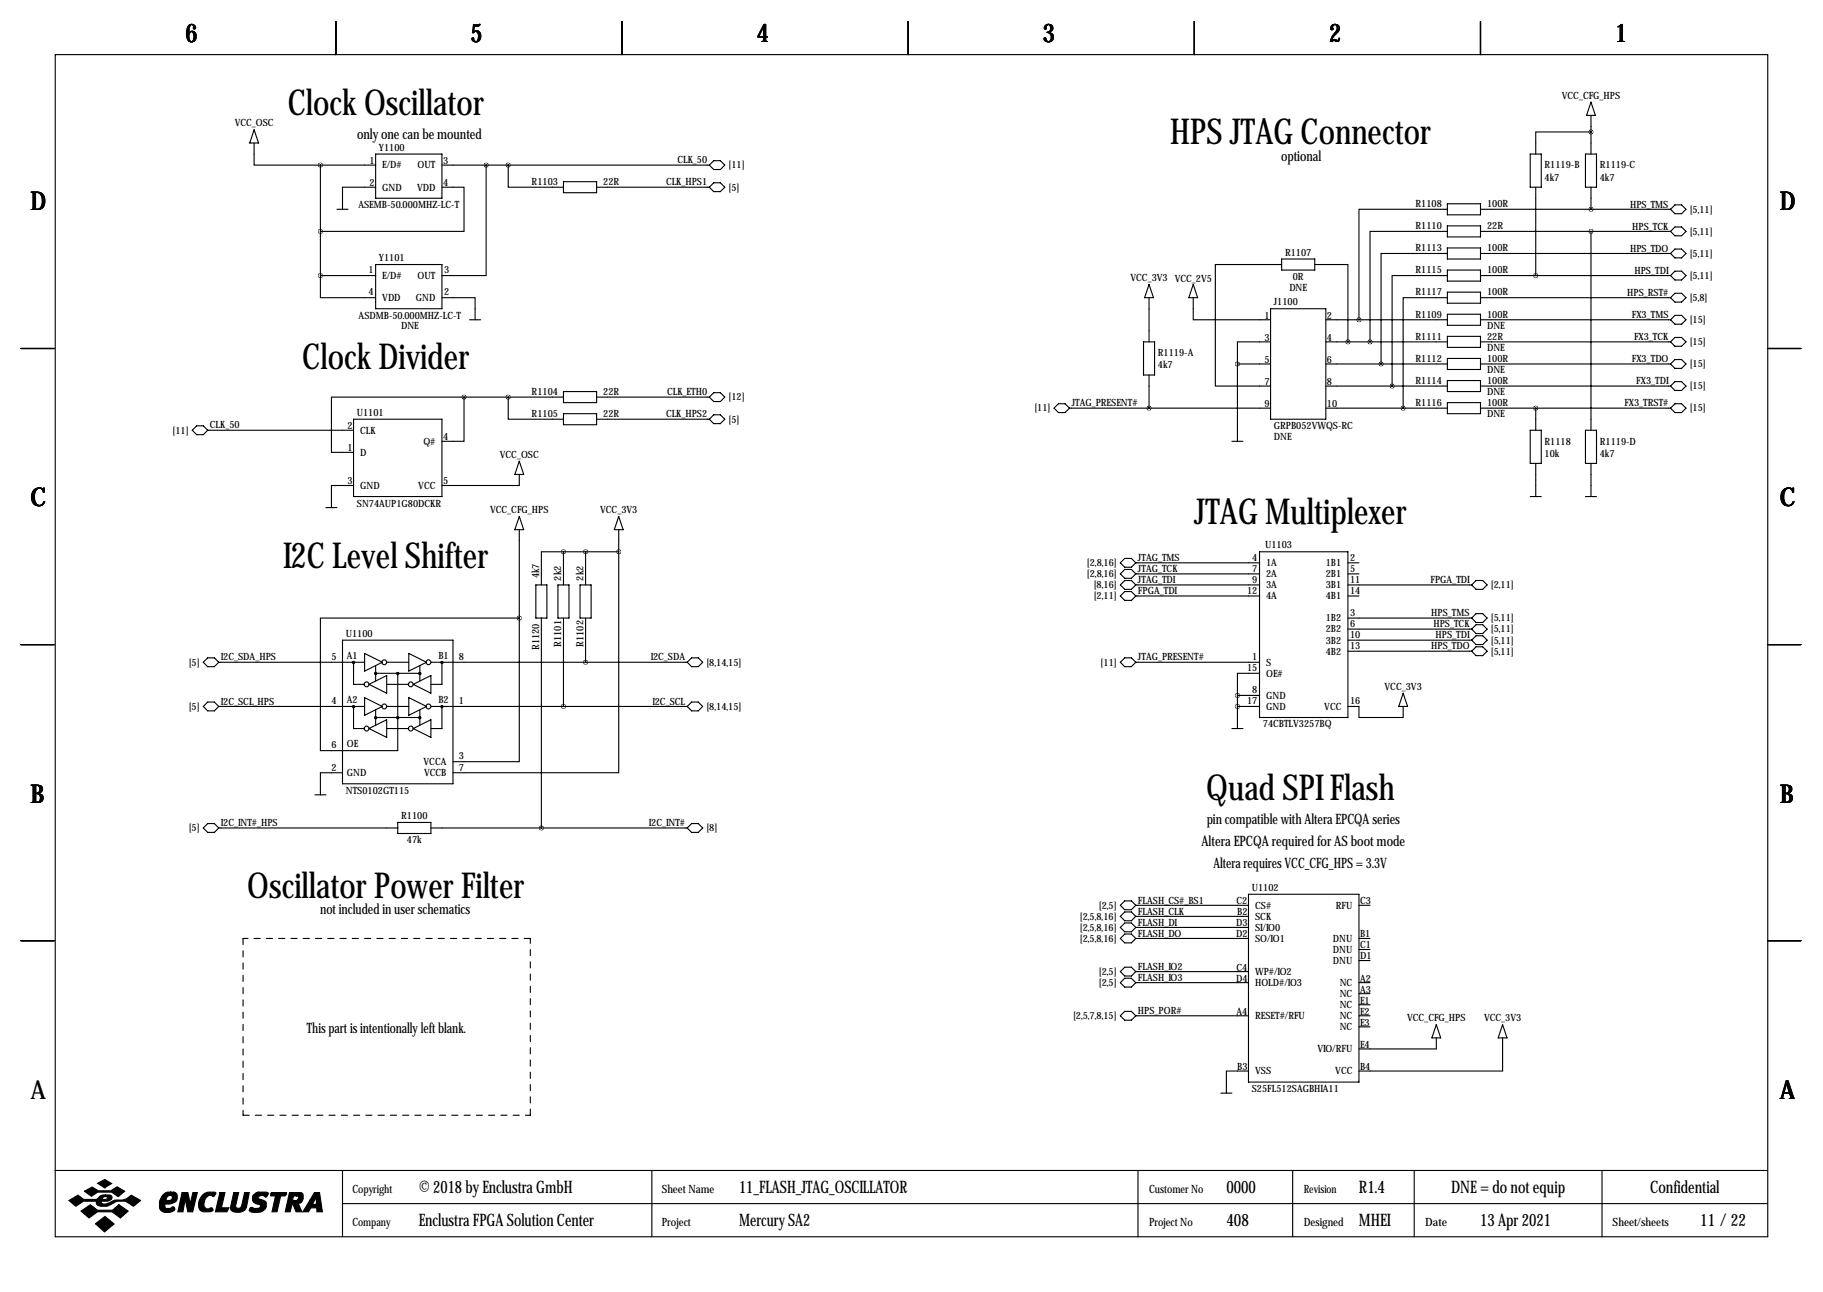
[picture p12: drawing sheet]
<svg xmlns="http://www.w3.org/2000/svg" width="419mm" height="297mm" viewBox="0 0 419 297" stroke-linecap="round" stroke-linejoin="round" font-family="sans-serif">
<g fill="none" stroke="#000" stroke-width=".25">
<path d="M12.7 12.6h393.7v271.7h-393.7zM77.2 4.9v7.7M143 4.9v7.7M208.8 4.9v7.7M274.6 4.9v7.7M340.4 4.9v7.7M58.4 32.9v5.1h15.3M58.4 29.8l1 3.1h-2zM73.7 38h12.7M73.7 38v25.4M86.4 35.4h15.2v10.2h-15.2zM101.6 38h61.5"/>
<path d="M111.8 38v25.4h-10.2M116.8 38v5h12.7M164.1 36.9h1.5l1 1.1-1 1h-1.5l-1-1zM351.8 35.4h2.5v7.6h-2.5zM364.5 35.4h2.5v7.6h-2.5zM365.8 30.3h-12.7v5.1M365.8 26.5v8.9M365.8 23.5l1 3h-2.1zM77.5 48.1h2.5M86.4 43h-7.7v5.1M101.6 43h5.1v10.2h-33M129.5 41.8h7.7v2.5h-7.7z"/>
<path d="M137.2 43h25.9M164.1 42h1.5l1 1-1 1.1h-1.5l-1-1.1zM294.6 59.5h7.7v2.6h-7.7zM332.7 58.3h-15.2v25.4M332.7 53.2h-17.7v25.4M332.7 48.1h-20.3v25.4M332.7 46.8h7.7v2.6h-7.7zM332.7 51.9h7.7v2.6h-7.7zM332.7 57h7.7v2.5h-7.7zM340.4 53.2h43.6M340.4 58.3h43.6M340.4 48.1h43.6"/>
<path d="M353.1 43v20.4M365.8 43v5.1M365.8 53.2v45.7M385.1 47.1h1.5l1 1-1 1h-1.5l-1.1-1zM385.1 52.2h1.5l1 1-1 1h-1.5l-1.1-1zM385.1 57.3h1.5l1 1-1 1h-1.5l-1.1-1zM73.7 63.4v5h12.7M73.7 63.4h12.7M86.4 60.8h15.2v10.2h-15.2zM101.6 68.4h7.6v5.1M107.9 73.5h2.6M262.9 78.6h2.5v7.6h-2.5z"/>
<path d="M264.2 68.4v10.2M264.2 65.4l1 3h-2.1zM274.3 68.4v5.1h17.8M274.3 65.4l1 3h-2zM292.1 78.6h-7.6v5.1M292.1 71h12.7v25.4h-12.7zM294.6 60.8h-15.2v28h12.7M302.3 60.8h7.6v17.8M304.8 73.5h27.9M304.8 78.6h27.9M332.7 68.4h-10.1v25.4M332.7 63.4h-12.7v25.4"/>
<path d="M332.7 62.1h7.7v2.5h-7.7zM332.7 67.2h7.7v2.5h-7.7zM332.7 72.2h7.7v2.6h-7.7zM332.7 77.3h7.7v2.6h-7.7zM340.4 73.5h43.6M340.4 78.6h43.6M340.4 63.4h43.6M340.4 68.4h43.6M385.1 62.3h1.5l1 1.1-1 1h-1.5l-1.1-1zM385.1 67.4h1.5l1 1-1 1.1h-1.5l-1.1-1.1zM385.1 77.6h1.5l1 1-1 1h-1.5l-1.1-1zM385.1 72.5h1.5l1 1-1 1h-1.5l-1.1-1z"/>
<path d="M4.8 80.1h7.6M44.2 98.9l1-1h1.5l1.1 1-1.1 1h-1.5zM47.8 98.9h33.5M81.3 96.4h20.3v17.8h-20.3zM106.7 91.3v10.2h-5.1M106.7 91.3h-30.5v12.7h5.1M106.7 91.3h22.8M116.8 91.3v5.1h12.7M129.5 90h7.7v2.6h-7.7zM129.5 95.1h7.7v2.5h-7.7zM137.2 96.4h25.9M137.2 91.3h25.9"/>
<path d="M164.1 95.4h1.5l1 1-1 1h-1.5l-1-1zM164.1 90.3h1.5l1 1-1 1h-1.5l-1-1zM242.3 93.8l1-1h1.6l1 1-1 1.1h-1.6zM245.9 93.8h46.2M264.2 86.2v7.6M284.5 83.7h7.6M284.5 83.7v17.8M304.8 83.7h27.9M304.8 88.8h27.9M304.8 93.8h27.9M332.7 82.4h7.7v2.5h-7.7zM332.7 87.5h7.7v2.5h-7.7z"/>
<path d="M332.7 92.6h7.7v2.5h-7.7zM340.4 83.7h43.6M340.4 88.8h43.6M340.4 93.8h43.6M351.8 98.9h2.5v7.6h-2.5zM353.1 93.8v5.1M364.5 98.9h2.5v7.6h-2.5zM384 93.8l1.1-1h1.5l1 1-1 1.1h-1.5zM384 88.8l1.1-1.1h1.5l1 1.1-1 1h-1.5zM385.1 82.7h1.5l1 1-1 1h-1.5l-1.1-1zM406.4 80.1h7.6M74.9 116.7h2.6"/>
<path d="M81.3 111.6h-5.1v5.1M119.4 109.1v2.5h-17.8M119.4 106l1 3.1h-2zM119.4 118.7l1 3.1h-2zM142.2 118.7l1.1 3.1h-2.1zM283.2 101.5h2.6M351.8 114.2h2.5M353.1 106.5v7.7M364.5 114.2h2.5M365.8 106.5v7.7M119.4 121.8v20.3M123.2 134.5h2.5v7.6h-2.5z"/>
<path d="M128.3 134.5h2.5v7.6h-2.5zM129.5 126.9h-5v7.6M129.5 126.9h12.7M129.5 126.9v7.6M133.3 134.5h2.6v7.6h-2.6zM134.6 126.9v7.6M142.2 126.9v50.8h-38.1M142.2 121.8v5.1M257.6 129.4l1-1h1.5l1 1-1 1h-1.5zM257.6 131.9l1-1h1.5l1 1-1 1.1h-1.5zM257.6 134.5l1-1h1.5l1 1-1 1h-1.5zM257.6 137l1-1h1.5l1 1-1 1h-1.5z"/>
<path d="M261.1 129.4h28.5M261.1 131.9h28.5M261.1 134.5h28.5M261.1 137h28.5M289.6 126.9h20.3v38.1h-20.3zM309.9 129.4h2.5M309.9 131.9h2.5M309.9 134.5h28.4M309.9 137h2.5M338.3 134.5l1-1h1.6l1 1-1 1h-1.6zM4.8 148.2h7.6M46.7 152.3l1.1-1.1h1.5l1 1.1-1 1h-1.5z"/>
<path d="M50.3 152.3h33.5M78.7 147.2h25.4v33h-25.4zM81.3 152.3v5h2.5M83.8 150.2l4.1 2.1-4.1 2zM84.8 157.3l4.1-2v4.1zM86.4 154.8h10.1M86.4 153v3.6M88.9 152.3h5.1M88.9 157.3h5.1M94 150.2l4 2.1-4 2zM95 157.3l4.1-2v4.1zM96.5 153v3.6"/>
<path d="M99.1 152.3h58.9M101.6 152.3v5h-2.5M119.4 142.1h-45.7v30.5h17.7v-17.8M119.4 142.1v33h-15.3M124.5 142.1v48.3M129.5 142.1v20.3M134.6 142.1v10.2M158 152.3l1-1.1h1.5l1 1.1-1 1h-1.5zM257.6 152.3l1-1.1h1.5l1 1.1-1 1h-1.5zM261.1 152.3h28.5M284.5 159.9h5.1M284.5 159.9v7.6"/>
<path d="M289.6 154.8h-5.1v5.1M309.9 142.1h28.4M309.9 144.6h28.4M309.9 147.2h28.4M309.9 149.7h28.4M322.6 159.4l1 3h-2zM338.3 142.1l1-1h1.6l1 1-1 1h-1.6zM339.3 146.2h1.6l1 1-1 1h-1.6l-1-1zM339.3 143.6h1.6l1 1-1 1.1h-1.6l-1-1.1zM339.3 148.7h1.6l1 1-1 1h-1.6l-1-1zM406.4 148.2h7.6M46.7 162.4l1.1-1h1.5l1 1-1 1h-1.5z"/>
<path d="M50.3 162.4h33.5M78.7 177.7h-5v5M81.3 162.4v5.1h2.5M83.8 160.4l4.1 2-4.1 2.1zM84.8 167.5l4.1-2v4zM86.4 165h10.1M86.4 163.2v3.5M88.9 162.4h5.1M88.9 167.5h5.1M94 160.4l4 2-4 2.1zM95 167.5l4.1-2v4zM96.5 163.2v3.5"/>
<path d="M99.1 162.4h58.9M101.6 162.4v5.1h-2.5M159 161.4h1.5l1 1-1 1h-1.5l-1-1zM283.2 167.5h2.6M284.5 162.4h5.1M309.9 162.4h2.5v2.6h10.2v-2.6M46.7 190.4l1.1-1.1h1.5l1 1.1-1 1h-1.5zM50.3 190.4h41.1M72.4 182.7h2.5M91.4 189.1h7.7v2.5h-7.7zM99.1 190.4h58.9M158 190.4l1-1.1h1.5l1 1.1-1 1h-1.5z"/>
<path d="M4.8 216.3h7.6M257.6 208.1l1-1h1.5l1 1-1 1.1h-1.5zM257.6 210.7l1-1h1.5l1 1-1 1h-1.5zM257.6 213.2l1-1h1.5l1 1-1 1h-1.5zM257.6 215.8l1-1.1h1.5l1 1.1-1 1h-1.5zM261.1 210.7h25.9M261.1 213.2h25.9M261.1 208.1h25.9M261.1 215.8h25.9M287 205.6h25.4v43.2h-25.4zM312.4 208.1h2.6M312.4 215.8h2.6"/>
<path d="M312.4 218.3h2.6M406.4 216.3h7.6M257.6 223.4l1-1h1.5l1 1-1 1h-1.5zM257.6 225.9l1-1h1.5l1 1-1 1h-1.5zM257.6 233.5l1-1h1.5l1 1-1 1.1h-1.5zM261.1 225.9h25.9M261.1 223.4h25.9M261.1 233.5h25.9M312.4 225.9h2.6M312.4 233.5h2.6M312.4 220.8h2.6M312.4 228.5h2.6"/>
<path d="M312.4 231h2.6M312.4 236.1h2.6M330.2 238.6v2.6h-17.8M330.2 235.6l1 3h-2zM345.4 238.6v7.6h-33M345.4 235.6l1.1 3h-2.1zM280.7 251.3h2.5M287 246.2h-5.1v5.1M12.6 269.1h393.7M78.7 269.1v15.2M78.7 276.7h327.6M149.9 269.1v15.2"/>
<path d="M261.6 269.1v15.2M297.2 269.1v15.2M325.1 269.1v15.2M368.3 269.1v15.2"/>
<circle cx="81.2" cy="152.3" r=".15"/>
<circle cx="81.3" cy="152.3" r=".25"/>
<circle cx="84.3" cy="157.3" r=".56"/>
<circle cx="86.3" cy="154.8" r=".15"/>
<circle cx="86.4" cy="154.8" r=".25"/>
<circle cx="88.3" cy="152.3" r=".56"/>
<circle cx="91.4" cy="154.8" r=".15"/>
<circle cx="91.4" cy="154.8" r=".25"/>
<circle cx="94.4" cy="157.3" r=".56"/>
<circle cx="96.5" cy="154.8" r=".15"/>
<circle cx="96.5" cy="154.8" r=".25"/>
<circle cx="98.5" cy="152.3" r=".56"/>
<circle cx="101.5" cy="152.3" r=".15"/>
<circle cx="101.6" cy="152.3" r=".25"/>
<circle cx="81.2" cy="162.4" r=".15"/>
<circle cx="81.3" cy="162.5" r=".25"/>
<circle cx="84.3" cy="167.5" r=".56"/>
<circle cx="86.3" cy="165" r=".15"/>
<circle cx="86.4" cy="165" r=".25"/>
<circle cx="88.3" cy="162.4" r=".56"/>
<circle cx="91.4" cy="165" r=".15"/>
<circle cx="91.4" cy="165" r=".25"/>
<circle cx="94.4" cy="167.5" r=".56"/>
<circle cx="96.5" cy="165" r=".15"/>
<circle cx="96.5" cy="165" r=".25"/>
<circle cx="98.5" cy="162.4" r=".56"/>
<circle cx="101.5" cy="162.4" r=".15"/>
<circle cx="101.6" cy="162.5" r=".25"/>
</g>
<g fill="#000" stroke="#000" stroke-width=".25">
<path d="M15.8 276l2.1-1.2 1.4 1h2.8l.3-.2a1.77 1.77 0 0 1 1.9-.9v.4l-.6 .2-.2 .5h.9l.3-.6-.4-.1v-.4h.9a.59 .59 0 0 1 .6 .7l-.2 .4-.8 .4h-1.4l-.1 .1 .1 .4a3.2 3.2 0 0 0 2.7-.7l.3-.1a4 4 0 0 0 3.8-1.1l2.1 1.2-1.6 1.3a4 4 0 0 0-5.5-.2 2.66 2.66 0 0 1-2.9-.2l-.1-.7h-3l-1.8 1.1zM19.4 273.9l1.8-1 1.4 .9h2.9l1.4-.9 1.8 1-1.5 1.2-1.5-1h-3.2l-1.5 .9zM22.5 272l1.6-.8 1.6 .9-1.6 1zM18.6 278.4l2.2-1.4 1.6 1.2h3.5l1.4-1.2 2.2 1.4-1.8 1.6-1.9-1.4h-3.4l-1.9 1.4zM37.4 274.7a1.75 1.75 0 0 1 1.8-.6v.7a.82 .82 0 0 0-.8 1.2h.6a.6 .6 0 0 0 .6-.5 .6 .6 0 0 0-.4-.7v-.7h.8l.5 .3a1.61 1.61 0 0 1 0 1.7 1.61 1.61 0 0 1-1.5 .7h-1v.9l.2 .1h.9l.7-.4 .4 .4a1.06 1.06 0 0 1-1.3 1 1.82 1.82 0 0 1-2.2-1.1 3.5 3.5 0 0 1 .7-3zM41.9 274.2h1.3l.5 2.6 .6-2.6h1.1l-1.1 4.4h-1.1l-.6-2.9-.5 2.9h-1.2zM46.7 274.6a2.78 2.78 0 0 1 2.9-.4l-.4 .9a1.32 1.32 0 0 0-2.1 .8l-.2 .8a.98 .98 0 0 0 1.1 1.2 .55 .55 0 0 1 .6-.2 .55 .55 0 0 1 .4 .6l-.7 .3-1.8-.1a1.79 1.79 0 0 1-.8-2.3zM50.5 274.2h1.2l-.8 3.5h1.7l-.4 .9h-2.7zM53.7 274.2h1.2l-.7 3.1a.73 .73 0 0 0 .7 .5 .73 .73 0 0 0 .7-.6l.6-3h1.1l-.7 3.4a2.28 2.28 0 0 1-3.6 .4v-.4zM58.3 274.7l.8-.6h2.1l.5 .2v.2l-.6 .7a.96 .96 0 0 0-1-.4 .96 .96 0 0 0-.8 .6l1.7 .8a1.71 1.71 0 0 1-.1 1.8 1.71 1.71 0 0 1-1.7 .8l-1.4-.2a.51 .51 0 0 1-.4-.7 .51 .51 0 0 1 .8-.2l1 .1a.52 .52 0 0 0 .6-.2 .52 .52 0 0 0-.2-.7 1.39 1.39 0 0 1-1.4-.6 1.39 1.39 0 0 1 .1-1.6zM62.2 274.4l.2-.2h3.5l-.1 .4-.3 .3h-1l-.8 3.7h-1.2l.8-3.7h-1.1zM66.5 274.2h1.7v.7h-.7l-.2 1.1h.9l.3-.3a.44 .44 0 0 0 .1-.5 .44 .44 0 0 0-.4-.3v-.7h1l.3 .2 .2 .3v.9a1.03 1.03 0 0 1-1.2 1l.9 2h-1.3l-.8-1.8h-.1l-.5 1.8h-1.1z"/>
<path d="M72.3 274.2h1.2l.6 4.4h-1.3v-.9h-1.3l-.6 .9h-1.3l1.7-2.7h1l-.4 .8 .2 .2h.4l.2-.2v-1.5l-.4 .7h-1zM21.9 281.3l2.2-1.6 2.1 1.7-2.2 1.8z"/>
</g>
<path d="M55.9 215.8v40.6M121.9 215.8h-66M55.9 256.4h66M121.9 256.4v-40.6" fill="none" stroke="#000" stroke-width=".25" stroke-dasharray="1.4 1.4"/>
<path d="M284.4 159.9a.05 .05 0 0 0 .1 0 .05 .05 0 0 0-.1 0zM284.4 162.4a.05 .05 0 0 0 .1 0 .05 .05 0 0 0-.1 0zM106.6 91.3a.05 .05 0 0 0 .1 0 .05 .05 0 0 0-.1 0zM116.8 91.3a.05 .05 0 0 0 .1 0 .05 .05 0 0 0-.1 0zM284.4 83.7a.05 .05 0 0 0 .1 0 .05 .05 0 0 0-.1 0zM264.1 93.8a.05 .05 0 0 0 .1 0 .05 .05 0 0 0-.1 0zM353 63.4a.05 .05 0 0 0 .1 0 .05 .05 0 0 0-.1 0zM365.7 48.1a.05 .05 0 0 0 .1 0 .05 .05 0 0 0-.1 0zM365.7 30.3a.05 .05 0 0 0 .1 0 .05 .05 0 0 0-.1 0zM365.7 53.2a.05 .05 0 0 0 .1 0 .05 .05 0 0 0-.1 0zM116.8 38a.05 .05 0 0 0 .1 0 .05 .05 0 0 0-.1 0zM73.6 63.4a.05 .05 0 0 0 .1 0 .05 .05 0 0 0-.1 0zM111.7 38a.05 .05 0 0 0 .1 0 .05 .05 0 0 0-.1 0zM73.6 38a.05 .05 0 0 0 .1 0 .05 .05 0 0 0-.1 0zM73.6 53.2a.05 .05 0 0 0 .1 0 .05 .05 0 0 0-.1 0zM142.2 126.9a.05 .05 0 0 0 .1 0 .05 .05 0 0 0-.1 0zM134.6 126.9a.05 .05 0 0 0 .1 0 .05 .05 0 0 0-.1 0zM124.4 190.4a.05 .05 0 0 0 .1 0 .05 .05 0 0 0-.1 0zM134.6 152.3a.05 .05 0 0 0 .1 0 .05 .05 0 0 0-.1 0zM129.5 162.4a.05 .05 0 0 0 .1 0 .05 .05 0 0 0-.1 0zM129.5 126.9a.05 .05 0 0 0 .1 0 .05 .05 0 0 0-.1 0zM119.3 142.1a.05 .05 0 0 0 .1 0 .05 .05 0 0 0-.1 0zM309.8 78.6a.05 .05 0 0 0 .1 0 .05 .05 0 0 0-.1 0zM322.5 93.8a.05 .05 0 0 0 .1 0 .05 .05 0 0 0-.1 0zM314.9 78.6a.05 .05 0 0 0 .1 0 .05 .05 0 0 0-.1 0zM312.4 73.5a.05 .05 0 0 0 .1 0 .05 .05 0 0 0-.1 0zM353 93.8a.05 .05 0 0 0 .1 0 .05 .05 0 0 0-.1 0zM320 88.8a.05 .05 0 0 0 .1 0 .05 .05 0 0 0-.1 0z" fill="#000" stroke="#000" stroke-width="1"/>
<g font-size="8.2">
<text x="66.1" y="26.5">Clock Oscillator</text>
<text x="269" y="33.1">HPS JTAG Connector</text>
<text x="69.5" y="84.9">Clock Divider</text>
<text x="274.6" y="120.5">JTAG Multiplexer</text>
<text x="65.1" y="130.7">I2C Level Shifter</text>
<text x="277.3" y="184">Quad SPI Flash</text>
<text x="56.8" y="206.4">Oscillator Power Filter</text>
</g>
<g font-size="5.9">
<text x="42.7" y="9.8">6</text>
<text x="108.2" y="9.8">5</text>
<text x="174" y="9.8">4</text>
<text x="239.8" y="9.8">3</text>
<text x="305.6" y="9.8">2</text>
<text x="371.3" y="9.8">1</text>
<text x="7" y="48.4">D</text>
<text x="409.2" y="48.4">D</text>
<text x="7" y="116.4">C</text>
<text x="409.2" y="116.4">C</text>
<text x="7" y="184.5">B</text>
<text x="409.2" y="184.5">B</text>
<text x="7" y="252.6">A</text>
<text x="409.2" y="252.6">A</text>
</g>
<g font-size="4">
<text x="96.3" y="274.2">© 2018 by Enclustra GmbH</text>
<text x="169.9" y="274.2">11_FLASH_JTAG_OSCILLATOR</text>
<text x="281.9" y="274.2">0000</text>
<text x="312.4" y="274.2">R1.4</text>
<text x="333.6" y="274.2">DNE = do not equip</text>
<text x="379.4" y="274.2">Confidential</text>
<text x="96.3" y="281.8">Enclustra FPGA Solution Center</text>
<text x="169.9" y="281.8">Mercury SA2</text>
<text x="281.9" y="281.8">408</text>
<text x="312.4" y="281.8">MHEI</text>
<text x="340.3" y="281.8">13 Apr 2021</text>
<text x="390.9" y="281.8">11 / 22</text>
</g>
<g font-size="3.3">
<text x="82.1" y="31.9">only one can be mounted</text>
<text x="294.5" y="36.9">optional</text>
<text x="277.4" y="189.3">pin compatible with Altera EPCQA series</text>
<text x="276.2" y="194.4">Altera EPCQA required for AS boot mode</text>
<text x="278.9" y="199.5">Altera requires VCC_CFG_HPS = 3.3V</text>
<text x="73.6" y="210.2">not included in user schematics</text>
<text x="70.6" y="237.6">This part is intentionally left blank.</text>
</g>
<g font-size="2.6">
<text x="81" y="274.2">Copyright</text>
<text x="152.1" y="274.2">Sheet Name</text>
<text x="264.2" y="274.2">Customer No</text>
<text x="299.7" y="274.2">Revision</text>
<text x="81" y="281.8">Company</text>
<text x="152.1" y="281.8">Project</text>
<text x="264.2" y="281.8">Project No</text>
<text x="299.7" y="281.8">Designed</text>
<text x="327.7" y="281.8">Date</text>
<text x="370.7" y="281.8">Sheet/sheets</text>
</g>
<g font-size="2.3">
<text x="359.1" y="22.7">VCC_CFG_HPS</text>
<text x="53.9" y="29.1">VCC_OSC</text>
<text x="87.1" y="34.7">Y1100</text>
<text x="84.9" y="37.7">1</text>
<text x="87.9" y="38.7">E/D#</text>
<text x="96" y="38.7">OUT</text>
<text x="101.9" y="37.7">3</text>
<text x="155.8" y="37.6">CLK_50</text>
<text x="167.5" y="38.7">[11]</text>
<text x="355.1" y="38.7">R1119-B</text>
<text x="355.1" y="41.5">4k7</text>
<text x="367.8" y="38.7">R1119-C</text>
<text x="367.8" y="41.5">4k7</text>
<text x="82.4" y="47.9">ASEMB-50.000MHZ-LC-T</text>
<text x="84.9" y="42.8">2</text>
<text x="87.9" y="43.8">GND</text>
<text x="95.9" y="43.8">VDD</text>
<text x="101.9" y="42.8">4</text>
<text x="122.2" y="42.5">R1103</text>
<text x="138.7" y="42.5">22R</text>
<text x="153.1" y="42.6">CLK_HPS1</text>
<text x="167.5" y="43.8">[5]</text>
<text x="325.4" y="47.6">R1108</text>
<text x="341.9" y="47.6">100R</text>
<text x="374.8" y="47.7">HPS_TMS</text>
<text x="325.4" y="52.7">R1110</text>
<text x="341.9" y="52.7">22R</text>
<text x="375.3" y="52.8">HPS_TCK</text>
<text x="388.5" y="48.9">[5,11]</text>
<text x="388.5" y="54">[5,11]</text>
<text x="295.4" y="58.8">R1107</text>
<text x="325.4" y="57.8">R1113</text>
<text x="341.9" y="57.8">100R</text>
<text x="374.8" y="57.9">HPS_TDO</text>
<text x="388.5" y="59">[5,11]</text>
<text x="84.7" y="62.9">1</text>
<text x="87.1" y="60.1">Y1101</text>
<text x="87.9" y="64.1">E/D#</text>
<text x="96" y="64.1">OUT</text>
<text x="102.1" y="62.9">3</text>
<text x="259.9" y="64.6">VCC_3V3 VCC_2V5</text>
<text x="297.2" y="64.4">0R</text>
<text x="325.4" y="62.9">R1115</text>
<text x="341.9" y="62.9">100R</text>
<text x="375.8" y="63">HPS_TDI</text>
<text x="388.5" y="64.1">[5,11]</text>
<text x="84.7" y="67.9">4</text>
<text x="87.9" y="69.2">VDD</text>
<text x="95.6" y="69.2">GND</text>
<text x="102.1" y="67.9">2</text>
<text x="292.9" y="70.2">J1100</text>
<text x="296.4" y="66.9">DNE</text>
<text x="325.4" y="67.9">R1117</text>
<text x="341.9" y="67.9">100R</text>
<text x="374.1" y="68">HPS_RST#</text>
<text x="388.5" y="69.2">[5,8]</text>
<text x="82.4" y="73.3">ASDMB-50.000MHZ-LC-T</text>
<text x="92.2" y="75.6">DNE</text>
<text x="290.7" y="73.3">1</text>
<text x="305.1" y="73.3">2</text>
<text x="325.4" y="73">R1109</text>
<text x="341.9" y="73">100R</text>
<text x="341.9" y="75.6">DNE</text>
<text x="375.2" y="73.1">FX3_TMS</text>
<text x="388.5" y="74.3">[15]</text>
<text x="266.2" y="81.9">R1119-A</text>
<text x="290.7" y="78.3">3</text>
<text x="290.7" y="83.4">5</text>
<text x="305.1" y="78.3">4</text>
<text x="305.1" y="83.4">6</text>
<text x="325.4" y="83.2">R1112</text>
<text x="325.4" y="78.1">R1111</text>
<text x="341.9" y="83.2">100R</text>
<text x="341.9" y="78.1">22R</text>
<text x="341.9" y="80.6">DNE</text>
<text x="375.2" y="83.3">FX3_TDO</text>
<text x="375.7" y="78.2">FX3_TCK</text>
<text x="388.5" y="79.4">[15]</text>
<text x="266.2" y="84.7">4k7</text>
<text x="290.7" y="88.5">7</text>
<text x="305.1" y="88.5">8</text>
<text x="325.4" y="88.3">R1114</text>
<text x="341.9" y="88.3">100R</text>
<text x="341.9" y="85.7">DNE</text>
<text x="376.2" y="88.4">FX3_TDI</text>
<text x="388.5" y="89.5">[15]</text>
<text x="388.5" y="84.4">[15]</text>
<text x="82" y="95.6">U1101</text>
<text x="122.2" y="90.8">R1104</text>
<text x="122.2" y="95.9">R1105</text>
<text x="138.7" y="90.8">22R</text>
<text x="138.7" y="95.9">22R</text>
<text x="153.1" y="96">CLK_HPS2</text>
<text x="153.4" y="90.9">CLK_ETH0</text>
<text x="167.5" y="92.1">[12]</text>
<text x="237.8" y="94.6">[11]</text>
<text x="246.4" y="93.4">JTAG_PRESENT#</text>
<text x="290.7" y="93.6">9</text>
<text x="305.1" y="93.6">10</text>
<text x="325.4" y="93.3">R1116</text>
<text x="341.9" y="93.3">100R</text>
<text x="341.9" y="95.9">DNE</text>
<text x="341.9" y="90.8">DNE</text>
<text x="373.4" y="93.4">FX3_TRST#</text>
<text x="388.5" y="94.6">[15]</text>
<text x="39.7" y="99.7">[11]</text>
<text x="48.3" y="98.5">CLK_50</text>
<text x="79.9" y="98.7">2</text>
<text x="82.8" y="99.7">CLK</text>
<text x="101.9" y="101.2">4</text>
<text x="167.5" y="97.1">[5]</text>
<text x="292.9" y="98.7">GRPB052VWQS-RC</text>
<text x="292.9" y="101.2">DNE</text>
<text x="79.9" y="103.7">1</text>
<text x="82.8" y="104.8">D</text>
<text x="97.3" y="102.2">Q#</text>
<text x="114.9" y="105.3">VCC_OSC</text>
<text x="355.1" y="102.2">R1118</text>
<text x="355.1" y="105">10k</text>
<text x="367.8" y="102.2">R1119-D</text>
<text x="367.8" y="105">4k7</text>
<text x="79.9" y="111.4">3</text>
<text x="82.8" y="112.4">GND</text>
<text x="96.2" y="112.4">VCC</text>
<text x="101.9" y="111.4">5</text>
<text x="82" y="116.5">SN74AUP1G80DCKR</text>
<text x="112.7" y="118">VCC_CFG_HPS</text>
<text x="138" y="118">VCC_3V3</text>
<text x="249.9" y="130.2">[2,8,16]</text>
<text x="261.6" y="129">JTAG_TMS</text>
<text x="261.6" y="131.5">JTAG_TCK</text>
<text x="287.9" y="128.9">4</text>
<text x="287.9" y="131.4">7</text>
<text x="290.8" y="126.1">U1103</text>
<text x="291.1" y="130.2">1A</text>
<text x="304.8" y="130.2">1B1</text>
<text x="310.4" y="128.9">2</text>
<text x="310.4" y="131.4">5</text>
<text x="124" y="133" transform="rotate(-90 124 133)">4k7</text>
<text x="129" y="133.5" transform="rotate(-90 129 133.5)">2k2</text>
<text x="134.1" y="133.5" transform="rotate(-90 134.1 133.5)">2k2</text>
<text x="249.9" y="132.7">[2,8,16]</text>
<text x="251.5" y="135.2">[8,16]</text>
<text x="251.5" y="137.8">[2,11]</text>
<text x="261.6" y="134.1">JTAG_TDI</text>
<text x="261.6" y="136.6">FPGA_TDI</text>
<text x="286.7" y="136.5">12</text>
<text x="287.9" y="134">9</text>
<text x="291.1" y="132.7">2A</text>
<text x="291.1" y="135.2">3A</text>
<text x="291.1" y="137.8">4A</text>
<text x="304.8" y="132.7">2B1</text>
<text x="304.8" y="135.2">3B1</text>
<text x="304.8" y="137.8">4B1</text>
<text x="310.4" y="134">11</text>
<text x="310.4" y="136.5">14</text>
<text x="328.9" y="134.1">FPGA_TDI</text>
<text x="342.7" y="135.2">[2,11]</text>
<text x="304.8" y="142.9">1B2</text>
<text x="310.4" y="141.6">3</text>
<text x="329" y="141.7">HPS_TMS</text>
<text x="342.7" y="142.9">[5,11]</text>
<text x="79.5" y="146.4">U1100</text>
<text x="124" y="149.4" transform="rotate(-90 124 149.4)">R1120</text>
<text x="129" y="148.7" transform="rotate(-90 129 148.7)">R1101</text>
<text x="134.1" y="148.7" transform="rotate(-90 134.1 148.7)">R1102</text>
<text x="304.8" y="145.4">2B2</text>
<text x="304.8" y="147.9">3B2</text>
<text x="310.4" y="144.1">6</text>
<text x="310.4" y="146.7">10</text>
<text x="310.4" y="149.2">13</text>
<text x="329" y="149.3">HPS_TDO</text>
<text x="329.5" y="144.2">HPS_TCK</text>
<text x="330" y="146.8">HPS_TDI</text>
<text x="342.7" y="145.4">[5,11]</text>
<text x="342.7" y="147.9">[5,11]</text>
<text x="43.4" y="153">[5]</text>
<text x="50.8" y="151.9">I2C_SDA_HPS</text>
<text x="76.2" y="151.8">5</text>
<text x="79.8" y="151.5">A1</text>
<text x="100.8" y="151.5">B1</text>
<text x="105.5" y="151.8">8</text>
<text x="149.6" y="151.9">I2C_SDA</text>
<text x="162.4" y="153">[8,14,15]</text>
<text x="253" y="153">[11]</text>
<text x="261.6" y="151.9">JTAG_PRESENT#</text>
<text x="286.7" y="154.3">15</text>
<text x="287.9" y="151.8">1</text>
<text x="291.1" y="153">S</text>
<text x="291.1" y="155.6">OE#</text>
<text x="304.8" y="150.5">4B2</text>
<text x="342.7" y="150.5">[5,11]</text>
<text x="76.2" y="161.9">4</text>
<text x="79.8" y="161.7">A2</text>
<text x="100.8" y="161.7">B2</text>
<text x="105.5" y="161.9">1</text>
<text x="286.7" y="161.9">17</text>
<text x="287.9" y="159.4">8</text>
<text x="291.1" y="160.6">GND</text>
<text x="310.4" y="161.9">16</text>
<text x="318.3" y="158.6">VCC_3V3</text>
<text x="43.4" y="163.2">[5]</text>
<text x="50.8" y="162">I2C_SCL_HPS</text>
<text x="150" y="162">I2C_SCL</text>
<text x="162.4" y="163.2">[8,14,15]</text>
<text x="290.3" y="167.3">74CBTLV3257BQ</text>
<text x="291.1" y="163.2">GND</text>
<text x="304.4" y="163.2">VCC</text>
<text x="76.2" y="172.1">6</text>
<text x="79.8" y="171.8">OE</text>
<text x="76.2" y="177.2">2</text>
<text x="79.8" y="178.4">GND</text>
<text x="97.4" y="175.9">VCCA</text>
<text x="97.5" y="178.4">VCCB</text>
<text x="105.5" y="174.6">3</text>
<text x="105.5" y="177.2">7</text>
<text x="79.5" y="182.5">NTS0102GT115</text>
<text x="43.4" y="191.1">[5]</text>
<text x="50.8" y="190">I2C_INT#_HPS</text>
<text x="92.2" y="188.3">R1100</text>
<text x="149.2" y="190">I2C_INT#</text>
<text x="162.4" y="191.1">[8]</text>
<text x="93.5" y="193.9">47k</text>
<text x="252.6" y="208.9">[2,5]</text>
<text x="261.6" y="207.7">FLASH_CS#_BS1</text>
<text x="284.3" y="207.9">C2</text>
<text x="287.8" y="204.8">U1102</text>
<text x="288.5" y="208.9">CS#</text>
<text x="307.1" y="208.9">RFU</text>
<text x="312.7" y="207.9">C3</text>
<text x="248.3" y="211.4">[2,5,8,16]</text>
<text x="248.3" y="214">[2,5,8,16]</text>
<text x="261.6" y="210.3">FLASH_CLK</text>
<text x="261.6" y="212.8">FLASH_DI</text>
<text x="261.6" y="215.4">FLASH_DO</text>
<text x="284.2" y="213">D3</text>
<text x="284.2" y="215.5">D2</text>
<text x="284.4" y="210.4">B2</text>
<text x="288.5" y="211.4">SCK</text>
<text x="288.5" y="214">SI/IO0</text>
<text x="312.7" y="215.5">B1</text>
<text x="248.3" y="216.5">[2,5,8,16]</text>
<text x="288.5" y="216.5">SO/IO1</text>
<text x="306.4" y="216.5">DNU</text>
<text x="306.4" y="219.1">DNU</text>
<text x="306.4" y="221.6">DNU</text>
<text x="312.7" y="218">C1</text>
<text x="312.7" y="220.6">D1</text>
<text x="252.6" y="224.1">[2,5]</text>
<text x="252.6" y="226.7">[2,5]</text>
<text x="261.6" y="223">FLASH_IO2</text>
<text x="261.6" y="225.5">FLASH_IO3</text>
<text x="284.2" y="225.7">D4</text>
<text x="284.3" y="223.1">C4</text>
<text x="288.5" y="226.7">HOLD#/IO3</text>
<text x="288.5" y="224.1">WP#/IO2</text>
<text x="308" y="226.7">NC</text>
<text x="312.7" y="225.7">A2</text>
<text x="261.6" y="233.1">HPS_POR#</text>
<text x="284.3" y="233.3">A4</text>
<text x="308" y="229.2">NC</text>
<text x="308" y="231.8">NC</text>
<text x="312.7" y="228.2">A3</text>
<text x="312.7" y="230.7">E1</text>
<text x="312.7" y="233.3">E2</text>
<text x="246.7" y="234.3">[2,5,7,8,15]</text>
<text x="288.5" y="234.3">RESET#/RFU</text>
<text x="308" y="234.3">NC</text>
<text x="308" y="236.8">NC</text>
<text x="312.7" y="235.8">E3</text>
<text x="323.5" y="234.8">VCC_CFG_HPS</text>
<text x="341.2" y="234.8">VCC_3V3</text>
<text x="284.4" y="246">B3</text>
<text x="302.9" y="241.9">VIO/RFU</text>
<text x="312.7" y="240.9">E4</text>
<text x="312.7" y="246">B4</text>
<text x="287.8" y="251.1">S25FL512SAGBHIA11</text>
<text x="288.5" y="247">VSS</text>
<text x="307" y="247">VCC</text>
</g>
</svg>
